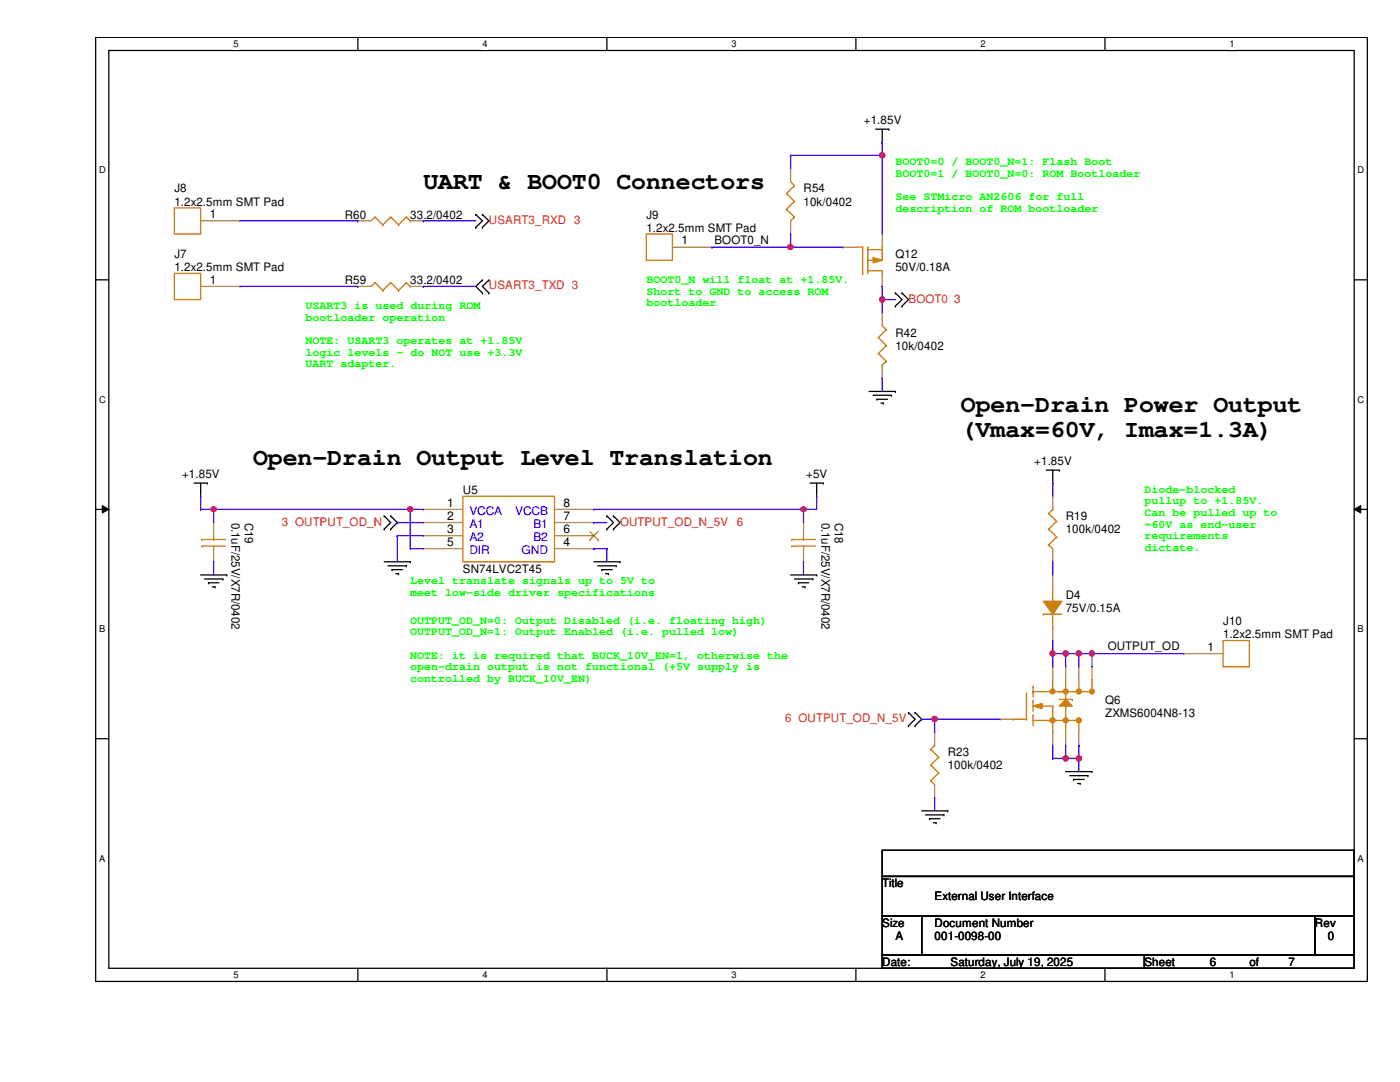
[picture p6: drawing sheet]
<svg xmlns="http://www.w3.org/2000/svg" width="279mm" height="216mm" viewBox="0 0 279 216" stroke-linecap="round" stroke-linejoin="round" font-family="sans-serif">
<path d="M19.1 7.5h253.8v188.3h-253.8zM21.7 10.1h248.6v183.1h-248.6z" fill="none" stroke="#000" stroke-width=".25"/>
<g fill="#fff">
<path d="M46.6 7.7h1v2.1h-1z"/>
<path d="M46.6 193.5h1v2.1h-1z"/>
</g>
<path d="M71.4 7.5v2.6M71.4 193.2v2.6" fill="none" stroke="#000" stroke-width=".25"/>
<g fill="#fff">
<path d="M96.3 7.7h1v2.1h-1z"/>
<path d="M96.3 193.5h1v2.1h-1z"/>
</g>
<path d="M121.1 7.5v2.6M121.1 193.2v2.6" fill="none" stroke="#000" stroke-width=".25"/>
<g fill="#fff">
<path d="M146 7.7h1v2.1h-1z"/>
<path d="M146 193.5h1v2.1h-1z"/>
</g>
<path d="M170.8 7.5v2.6M170.8 193.2v2.6" fill="none" stroke="#000" stroke-width=".25"/>
<g fill="#fff">
<path d="M195.7 7.7h1v2.1h-1z"/>
<path d="M195.7 193.5h1v2.1h-1z"/>
</g>
<path d="M220.5 7.5v2.6M220.5 193.2v2.6" fill="none" stroke="#000" stroke-width=".25"/>
<g fill="#fff">
<path d="M245.4 7.7h1v2.1h-1z"/>
<path d="M245.4 193.5h1v2.1h-1z"/>
<path d="M19.8 32.9h1.3v2.1h-1.3z"/>
<path d="M270.9 32.9h1.3v2.1h-1.3z"/>
<path d="M19.8 78.7h1.3v2.1h-1.3z"/>
<path d="M270.9 78.7h1.3v2.1h-1.3z"/>
</g>
<path d="M19.1 55.8h2.6M270.3 55.8h2.6" fill="none" stroke="#000" stroke-width=".25"/>
<g fill="#fff">
<path d="M19.8 124.5h1.2v2.1h-1.2z"/>
<path d="M270.9 124.5h1.3v2.1h-1.3z"/>
</g>
<path d="M19.1 101.6h2.6M270.3 101.6h2.6" fill="none" stroke="#000" stroke-width=".25"/>
<path d="M20.4 100.9l1.3 .7-1.3 .8zM270.3 101.6l1.3-.7v1.5z" fill="#000"/>
<path d="M20.4 100.9l1.3 .7-1.3 .8zM270.3 101.6l1.3-.7v1.5z" fill="none" stroke="#000" stroke-width=".2"/>
<g fill="#fff">
<path d="M19.8 170.3h1.2v2h-1.2z"/>
<path d="M270.9 170.3h1.3v2h-1.3z"/>
</g>
<g fill="none" stroke="#000" stroke-width=".25">
<path d="M174.8 25.8h2.6M176.1 28.4h.1M176.1 25.8v2.6M177.4 25.8h.1M95 45.4h.1M95 42.8h.1M95 42.8l1.3 1.3-1.3 1.3M96.3 45.4h.1M96.3 42.8h.1M96.3 55.9h.1M96.3 58.5h.1M96.3 42.8l1.3 1.3-1.3 1.3"/>
<path d="M96.3 55.9l-1.3 1.2 1.3 1.4M97.6 58.5h.1M97.6 55.9h.1M97.6 55.9l-1.3 1.2 1.3 1.4M178.7 58.5h.1M178.7 58.5l1.3 1.3-1.3 1.3M180 58.5h.1M180 58.5l1.3 1.3-1.3 1.3M173.4 78.1h5.3M174.2 78.9h3.7M175 79.7h.1M175 79.7h2.1"/>
<path d="M177.9 78.9h.1M178.7 78.1h.1M178.7 61.1h.1M180 61.1h.1M38.7 96.4h2.7M40 99h.1M40 96.4v2.6M41.4 96.4h.1M161.7 96.4h2.6M163 99h.1M163 96.4v2.6M164.3 96.4h.1"/>
<path d="M175.8 80.4h.5M176.3 80.4h.1M208.8 93.8h2.6M210.1 96.4h.1M210.1 93.8v2.6M211.4 93.8h.1M40 114.7h5.3M40.8 115.5h3.7M41.6 116.3h.1M41.6 116.3h2.1M42.4 117.1h.5M42.9 117.1h.1"/>
<path d="M44.5 115.5h.1M45.3 114.7h.1M76.7 103h.1M76.7 105.6h.1M76.7 112.1h5.2M76.7 103l1.3 1.3-1.3 1.3M77.4 112.9h3.7M78 105.6h.1M78 103h.1M78 103l1.3 1.3-1.3 1.3M78.2 113.7h.1M78.2 113.7h2.1"/>
<path d="M79 114.5h.5M79.5 114.5h.1M81.1 112.9h.1M81.9 112.1h.1M118.5 112.1h5.2M119.3 112.9h3.7M120.1 113.7h.1M120.1 113.7h2.1M120.9 114.5h.5M121.1 105.6h.1M121.1 103h.1M121.1 103l1.3 1.3-1.3 1.3"/>
<path d="M121.4 114.5h.1M122.4 105.6h.1M122.4 103h.1M122.4 103l1.3 1.3-1.3 1.3M123 112.9h.1M123.7 112.1h.1M157.8 114.7h5.2M158.5 115.5h3.7M159.3 116.3h.1M159.3 116.3h2.1M160.1 117.1h.6M160.7 117.1h.1"/>
<path d="M162.2 115.5h.1M163 114.7h.1M19.1 147.4h2.6M181.3 142.2h.1M181.3 144.8h.1M181.3 142.2l1.3 1.3-1.3 1.3M182.6 144.8h.1M182.6 142.2h.1M182.6 142.2l1.3 1.3-1.3 1.3M212.7 154h5.2M213.5 154.8h3.6M214.2 155.5h.1"/>
<path d="M214.2 155.5h2.2M215.1 156.3h.5M215.6 156.3h.1M217.1 154.8h.1M217.9 154h.1M270.3 147.4h2.6M176.1 169.7h94.2v5.2h-94.2zM176.1 174.9h94.2v7.9h-94.2zM183.9 161.8h5.2M184.7 162.6h3.7M185.5 163.4h.1M185.5 163.4h2.1"/>
<path d="M186.3 164.2h.5M186.8 164.2h.1M188.4 162.6h.1M189.1 161.8h.1M176.1 182.8h7.8v7.8h-7.8zM176.1 190.6h52.3v2.6h-52.3zM183.9 182.8h78.5v7.8h-78.5zM228.4 190.6h41.9v2.6h-41.9zM262.4 182.8h7.9v7.8h-7.9z"/>
</g>
<g fill="none" stroke="#cc8006" stroke-width=".25">
<path d="M34.8 41.5h5.2v5.2h-5.2zM74.8 43.3h.1M74.8 56.4h.1M74.8 43.3l-.8 .8M74.8 43.3l1.6 1.6M74.8 56.4l-.8 .7M74.8 56.4l1.6 1.6M76.4 44.9h.1M76.4 58h.1M78 43.3h.1M78 56.4h.1M78 43.3l-1.6 1.6"/>
<path d="M78 43.3l1.5 1.6M78 56.4l-1.6 1.6M78 56.4l1.5 1.6M79.5 44.9h.1M79.5 58h.1M81.1 43.3h.1M81.1 56.4h.1M81.1 43.3l-1.6 1.6M81.1 43.3l.8 .8M81.1 56.4l-1.6 1.6M81.1 56.4l.8 .7M81.9 44.1h.1"/>
<path d="M81.9 57.1h.1M129 46.7h5.2v5.2h-5.2zM175.3 67.4h.1M175.3 70.5h.1M175.3 67.4l1.6 1.6M175.3 70.5l1.6 1.6M176.1 72.9h.1M176.1 65l.8 .8M176.9 65.8h.1M176.9 69h.1M176.9 72.1h.1M176.9 65.8l-1.6 1.6"/>
<path d="M176.9 69l-1.6 1.5M176.9 72.1l-.8 .8M158 107.7h.1M158 109h.1M158 107.7h4.7M158 109h4.7M160.4 109h.1M160.4 107.7h.1M160.4 106.9v.8M160.4 109v.5M209.3 108.7h.1M209.3 105.6h.1"/>
<path d="M209.3 102.4h.1M209.3 108.7l.8 .8M209.3 105.6l1.6 1.5M209.3 102.4l1.6 1.6M210.1 101.6h.1M210.1 101.6l-.8 .8M210.9 107.1h.1M210.9 104h.1M210.9 107.1l-1.6 1.6M210.9 104l-1.6 1.6M244.1 127.8h5.2v5.3h-5.2zM185.8 155.8h.1"/>
<path d="M185.8 152.7h.1M185.8 149.5h.1M185.8 155.8l.7 .8M185.8 152.7l1.5 1.5M185.8 149.5l1.5 1.6M186.5 148.7h.1M186.5 148.7l-.7 .8M187.3 154.2h.1M187.3 151.1h.1M187.3 154.2l-1.5 1.6M187.3 151.1l-1.5 1.6"/>
</g>
<g fill="none" stroke="#a84" stroke-width=".25">
<path d="M40 44.1h7.9M47.9 44.1h.1M71.4 44.1h.1M71.4 57.1h.1M71.4 44.1h2.6M71.4 57.1h2.6M81.9 44.1h2.6M81.9 57.1h2.6M84.5 44.1h.1M84.5 57.1h.1M134.2 49.3h7.9M142.1 49.3h.1"/>
<path d="M176.1 62.4h.1M176.1 75.5h.1M176.1 62.4v2.6M176.1 72.9v2.6M210.1 99h.1M210.1 99v2.6M160.4 112.1h.1M160.4 104.3h.1M160.4 104.3v2.6M160.4 109.5v2.6M210.1 112.1h.1M210.1 109.5v2.6"/>
<path d="M236.3 130.4h.1M236.3 130.4h7.8M186.5 159.2h.1M186.5 146.1h.1M186.5 146.1v2.6M186.5 156.6v2.6"/>
</g>
<path d="M212.7 139.6l1.3 1.3h-2.6z" fill="#cc8006"/>
<g fill="none" stroke="#cc8006" stroke-width=".25">
<path d="M204.9 138.3v5.2M206.2 139.8h.1M206.2 136.9h.1M206.2 138h.1M206.2 136.9v2.2M206.2 139.8v2.1M206.2 138h6.5M210.1 138h.1M210.1 135.6v2.4M211.4 139.6h2.6M212.7 139.6l1.3 1.3h-2.6zM212.7 138h.1"/>
<path d="M212.7 138v1.6M214 139.6h.1M202.2 143.5h.1M202.2 143.5h2.7M204.9 143.5h.1M206.2 142.7h.1M206.2 142.7v2.1M206.2 143.8h9.1M207.5 140.9h2.6M210.1 140.9h.1M210.1 146.1h.1M210.1 140.9v5.2"/>
<path d="M212.7 140.9h.1M212.7 140.9v2.9M215.3 143.8h.1"/>
</g>
<circle cx="210.1" cy="138" r=".5" fill="#cc8006"/>
<circle cx="210.1" cy="138" r=".5" fill="none" stroke="#cc8006" stroke-width=".25"/>
<circle cx="210.1" cy="143.7" r=".5" fill="#cc8006"/>
<circle cx="210.1" cy="143.7" r=".5" fill="none" stroke="#cc8006" stroke-width=".25"/>
<path d="M206.2 140.9l1.8-.5v1z" fill="#cc8006"/>
<path d="M212.7 138h.1M212.7 135.6v2.4M206.2 140.9l1.8-.5v1z" fill="none" stroke="#cc8006" stroke-width=".25"/>
<circle cx="212.7" cy="138" r=".5" fill="#cc8006"/>
<g fill="none" stroke="#cc8006" stroke-width=".25">
<path d="M215.3 138h.1M215.3 135.6v2.4"/>
<circle cx="212.7" cy="138" r=".5"/>
</g>
<circle cx="217.9" cy="138" r=".49" fill="#cc8006"/>
<g fill="none" stroke="#cc8006" stroke-width=".25">
<path d="M217.9 138h.1M217.9 135.6v2.4"/>
<circle cx="217.9" cy="138" r=".49"/>
</g>
<circle cx="212.7" cy="143.7" r=".5" fill="#cc8006"/>
<g fill="none" stroke="#cc8006" stroke-width=".25">
<path d="M212.7 143.5h.1M212.7 143.5v2.6"/>
<circle cx="212.7" cy="143.7" r=".5"/>
</g>
<circle cx="215.3" cy="143.7" r=".5" fill="#cc8006"/>
<g fill="none" stroke="#cc8006" stroke-width=".25">
<path d="M215.3 143.5h.1M215.3 143.5v2.6"/>
<circle cx="215.3" cy="143.7" r=".5"/>
</g>
<circle cx="215.3" cy="138" r=".5" fill="#cc8006"/>
<g fill="none" stroke="#cc8006" stroke-width=".25">
<path d="M210.1 120h.1M210.1 117.3v2.7M208.2 122.6h.1M208.2 122.6h3.7M210.1 125.2h.1M210.1 122.6v2.6M211.4 138h.1M211.4 138h6.5"/>
<circle cx="215.3" cy="138" r=".5"/>
</g>
<g fill="none" stroke="#a84" stroke-width=".25">
<path d="M210.1 133.1h.1M210.1 133.1v2.5M212.7 133.1h.1M212.7 133.1v2.5M215.3 133.1h.1M215.3 133.1v2.5M217.9 133.1h.1M217.9 133.1v2.5M199.6 143.5h.1M199.6 143.5h2.6M210.1 148.7h.1M210.1 146.1v2.6"/>
<path d="M212.7 148.7h.1M212.7 146.1v2.6M215.3 148.7h.1M215.3 146.1v2.6"/>
</g>
<path d="M208.2 120h3.7l-1.8 2.6z" fill-rule="evenodd" fill="#cc8006"/>
<g fill="none" stroke="#cc8006" stroke-width=".25">
<path d="M157 38.6h.1M157 38.6l1.5 1.6M157.8 36.2l.7 .8M158.5 37h.1M158.5 37l-1.5 1.6M34.8 54.6h5.2v5.2h-5.2zM157 41.7h.1M157 41.7l1.5 1.6M157.8 44.1h.1M158.5 40.2h.1M158.5 43.3h.1M158.5 40.2l-1.5 1.5"/>
<path d="M158.5 43.3l-.7 .8M170.9 49.3h1.3M172.2 49.3h.1M172.2 54.6h.1M172.2 49.3v5.3M173.2 51.9h.1M173.2 49.3h.1M173.2 54h.1M173.2 51.9h1.6M173.2 49.3v5.3M173.2 54h2.9M173.2 49.8h2.9"/>
<path d="M176.1 54h.1M176.1 49.8h.1M176.1 49.3h.1M176.1 49.3v2.6M176.1 54v.6M92.4 99h18.3v13.1h-18.3zM40.3 107.7h.1M40.3 109h.1M40.3 107.7h4.7M40.3 109h4.7M42.6 109h.1M42.6 107.7h.1"/>
<path d="M42.6 106.9v.8M42.6 109v.5M208.2 120h3.7l-1.8 2.6z"/>
</g>
<g fill="none" stroke="#a84" stroke-width=".25">
<path d="M157.8 33.6h.1M157.8 33.6v2.6M40 57.1h7.9M47.9 57.1h.1M157.8 46.7h.1M157.8 44.1v2.6M42.6 112.1h.1M42.6 104.3h.1M42.6 104.3v2.6M42.6 109.5v2.6M84.5 101.6h.1M84.5 104.3h.1"/>
<path d="M84.5 106.9h.1M84.5 109.5h.1M84.5 101.6h7.9M84.5 104.3h7.9M84.5 106.9h7.9M84.5 109.5h7.9M110.7 101.6h7.8M110.7 104.3h7.8M110.7 106.9h7.8M110.7 109.5h7.8M118.5 109.5h.1M118.5 106.9h.1"/>
<path d="M118.5 104.3h.1M118.5 101.6h.1M210.1 114.7h.1M210.1 114.7v2.6M210.1 127.8h.1M210.1 125.2v2.6"/>
</g>
<path d="M117.7 107.7h.1M117.7 106.1l1.7 1.6M119.3 106.1l-1.6 1.6M119.4 107.7h.1" fill="none" stroke="#804000" stroke-width=".2"/>
<path d="M174.2 51.4l1.9 .5-1.9 .6z" fill="#cc8006"/>
<path d="M174.2 51.4l1.9 .5-1.9 .6z" fill="none" stroke="#cc8006" stroke-width=".25"/>
<path d="M168.2 49.3h.1M168.2 49.3h2.7M176.1 57.1h.1M176.1 46.7h.1M176.1 46.7v2.6M176.1 54.6v2.5" fill="none" stroke="#a84" stroke-width=".25"/>
<g fill="none" stroke="#4200ff" stroke-width=".25">
<path d="M176.1 28.4h.1M176.1 28.4v2.6M47.9 44.1h23.5M71.4 44.1h.1M176.1 57.1h.1M176.1 57.1v2.7M176.1 75.5h.1M176.1 75.5v2.6M40 99h.1M40 99v2.6M163 99h.1M163 99v2.6"/>
<path d="M40 101.6h.1M40 101.6h2.6M42.6 101.6h.1M42.6 101.6v2.7"/>
</g>
<circle cx="42.6" cy="101.6" r=".5" fill="#f00"/>
<circle cx="42.6" cy="101.6" r=".5" fill="none" stroke="#f00" stroke-width=".25"/>
<path d="M42.6 101.6h.1M42.6 101.6h39.3M81.9 101.6h.1M81.9 101.6v7.9" fill="none" stroke="#4200ff" stroke-width=".25"/>
<circle cx="81.9" cy="101.6" r=".5" fill="#f00"/>
<circle cx="81.9" cy="101.6" r=".5" fill="none" stroke="#f00" stroke-width=".25"/>
<path d="M81.9 101.6h.1M81.9 101.6h2.6M118.5 101.6h.1M118.5 101.6h41.9" fill="none" stroke="#4200ff" stroke-width=".25"/>
<circle cx="160.4" cy="101.6" r=".5" fill="#f00"/>
<circle cx="160.4" cy="101.6" r=".5" fill="none" stroke="#f00" stroke-width=".25"/>
<g fill="none" stroke="#4200ff" stroke-width=".25">
<path d="M42.6 112.1h.1M42.6 112.1v2.6M79.3 104.3h.1M79.3 106.9h.1M79.3 104.3h5.2M79.3 106.9h5.2M79.3 106.9v5.2M81.9 109.5h.1M81.9 109.5h2.6M118.5 104.3h.1M118.5 109.5h.1M118.5 104.3h2.6"/>
<path d="M118.5 109.5h2.6M121.1 109.5h.1M121.1 109.5v2.6M160.4 101.6h.1M160.4 112.1h.1M160.4 101.6h2.6M160.4 101.6v2.7M160.4 112.1v2.6M186.5 159.2h.1M186.5 143.5h.1M186.5 143.5v2.6M186.5 159.2v2.6"/>
<path d="M186.5 143.5h13.1"/>
</g>
<circle cx="186.5" cy="143.5" r=".51" fill="#f00"/>
<circle cx="186.5" cy="143.5" r=".51" fill="none" stroke="#f00" stroke-width=".25"/>
<path d="M215.3 148.7h.1M215.3 148.7v2.6" fill="none" stroke="#4200ff" stroke-width=".25"/>
<circle cx="215.3" cy="151.3" r=".51" fill="#f00"/>
<circle cx="215.3" cy="151.3" r=".51" fill="none" stroke="#f00" stroke-width=".25"/>
<path d="M210.1 151.3h.1M210.1 148.7h.1M210.1 151.3h5.2M210.1 148.7v2.6M212.7 151.3h.1M212.7 148.7h.1M212.7 148.7v2.6" fill="none" stroke="#4200ff" stroke-width=".25"/>
<circle cx="212.7" cy="151.3" r=".51" fill="#f00"/>
<circle cx="212.7" cy="151.3" r=".51" fill="none" stroke="#f00" stroke-width=".25"/>
<path d="M210.1 130.4h.1M210.1 130.4h2.6M217.9 130.4h.1M217.9 130.4h18.4M215.3 151.3h.1M215.3 151.3v2.7" fill="none" stroke="#4200ff" stroke-width=".25"/>
<circle cx="212.7" cy="130.4" r=".51" fill="#f00"/>
<circle cx="212.7" cy="130.4" r=".51" fill="none" stroke="#f00" stroke-width=".25"/>
<circle cx="210.1" cy="130.4" r=".51" fill="#f00"/>
<circle cx="210.1" cy="130.4" r=".51" fill="none" stroke="#f00" stroke-width=".25"/>
<path d="M212.7 130.4h.1M212.7 130.4h2.6" fill="none" stroke="#4200ff" stroke-width=".25"/>
<circle cx="215.3" cy="130.4" r=".51" fill="#f00"/>
<circle cx="215.3" cy="130.4" r=".51" fill="none" stroke="#f00" stroke-width=".25"/>
<path d="M210.1 130.4h.1M210.1 130.4v2.7M212.7 130.4h.1M212.7 130.4v2.7M215.3 130.4h.1M215.3 130.4h2.6M215.3 130.4v2.7M217.9 130.4h.1M217.9 130.4v2.7" fill="none" stroke="#4200ff" stroke-width=".25"/>
<circle cx="217.9" cy="130.4" r=".5" fill="#f00"/>
<circle cx="217.9" cy="130.4" r=".5" fill="none" stroke="#f00" stroke-width=".25"/>
<g fill="none" stroke="#4200ff" stroke-width=".25">
<path d="M157.8 31h.1M157.8 31v2.6M157.8 31h18.3M176.1 31h.1M176.1 31v15.7M157.8 49.3h.1M157.8 49.3h10.4M210.1 96.4h.1M210.1 96.4v2.6M210.1 112.1h.1M210.1 112.1v2.6M210.1 127.8h.1"/>
<path d="M210.1 127.8v2.6M183.9 143.5h.1M183.9 143.5h2.6"/>
</g>
<circle cx="176.1" cy="31" r=".51" fill="#f00"/>
<circle cx="176.1" cy="31" r=".51" fill="none" stroke="#f00" stroke-width=".25"/>
<path d="M142.1 49.3h.1M142.1 49.3h15.7" fill="none" stroke="#4200ff" stroke-width=".25"/>
<circle cx="157.7" cy="49.3" r=".5" fill="#f00"/>
<circle cx="157.7" cy="49.3" r=".5" fill="none" stroke="#f00" stroke-width=".25"/>
<path d="M157.8 46.7h.1M157.8 46.7v2.6M176.1 59.8h.1M176.1 59.8h2.6M176.1 59.8v2.6" fill="none" stroke="#4200ff" stroke-width=".25"/>
<circle cx="176.1" cy="59.8" r=".51" fill="#f00"/>
<circle cx="176.1" cy="59.8" r=".51" fill="none" stroke="#f00" stroke-width=".25"/>
<path d="M47.9 57.1h23.5M71.4 57.1h.1M84.5 44.1h.1M84.5 57.1h.1M84.5 44.1h10.5M84.5 57.1h10.5" fill="none" stroke="#4200ff" stroke-width=".25"/>
<circle cx="42.6" cy="101.6" r=".5" fill="#f00"/>
<circle cx="42.6" cy="101.6" r=".5" fill="none" stroke="#f00" stroke-width=".25"/>
<circle cx="81.9" cy="101.6" r=".5" fill="#f00"/>
<circle cx="81.9" cy="101.6" r=".5" fill="none" stroke="#f00" stroke-width=".25"/>
<circle cx="160.4" cy="101.6" r=".5" fill="#f00"/>
<circle cx="160.4" cy="101.6" r=".5" fill="none" stroke="#f00" stroke-width=".25"/>
<circle cx="186.5" cy="143.5" r=".51" fill="#f00"/>
<circle cx="186.5" cy="143.5" r=".51" fill="none" stroke="#f00" stroke-width=".25"/>
<circle cx="215.3" cy="151.3" r=".51" fill="#f00"/>
<circle cx="215.3" cy="151.3" r=".51" fill="none" stroke="#f00" stroke-width=".25"/>
<circle cx="212.7" cy="151.3" r=".51" fill="#f00"/>
<circle cx="212.7" cy="151.3" r=".51" fill="none" stroke="#f00" stroke-width=".25"/>
<circle cx="212.7" cy="130.4" r=".51" fill="#f00"/>
<circle cx="212.7" cy="130.4" r=".51" fill="none" stroke="#f00" stroke-width=".25"/>
<circle cx="210.1" cy="130.4" r=".51" fill="#f00"/>
<circle cx="210.1" cy="130.4" r=".51" fill="none" stroke="#f00" stroke-width=".25"/>
<circle cx="215.3" cy="130.4" r=".51" fill="#f00"/>
<circle cx="215.3" cy="130.4" r=".51" fill="none" stroke="#f00" stroke-width=".25"/>
<circle cx="217.9" cy="130.4" r=".5" fill="#f00"/>
<circle cx="217.9" cy="130.4" r=".5" fill="none" stroke="#f00" stroke-width=".25"/>
<circle cx="176.1" cy="31" r=".51" fill="#f00"/>
<circle cx="176.1" cy="31" r=".51" fill="none" stroke="#f00" stroke-width=".25"/>
<circle cx="157.7" cy="49.3" r=".5" fill="#f00"/>
<circle cx="157.7" cy="49.3" r=".5" fill="none" stroke="#f00" stroke-width=".25"/>
<circle cx="176.1" cy="59.8" r=".51" fill="#f00"/>
<circle cx="176.1" cy="59.8" r=".51" fill="none" stroke="#f00" stroke-width=".25"/>
<g font-size="5">
<text x="84.5" y="37.8">UART &amp; BOOT0 Connectors</text>
<text x="191.8" y="82.3">Open-Drain Power Output</text>
<text x="191.8" y="87.2">(Vmax=60V, Imax=1.3A)</text>
<text x="50.5" y="92.8">Open-Drain Output Level Translation</text>
</g>
<g font-size="2.4">
<text x="41.9" y="43.5">1</text>
<text x="136" y="48.8">1</text>
<text x="41.9" y="56.6">1</text>
<text x="89.2" y="101.1">1</text>
<text x="112.5" y="101.1">8</text>
<text x="89.2" y="103.7">2</text>
<text x="89.2" y="106.3">3</text>
<text x="112.5" y="106.3">6</text>
<text x="112.5" y="103.7">7</text>
<text x="89.2" y="108.9">5</text>
<text x="112.5" y="108.9">4</text>
<text x="241" y="129.9">1</text>
</g>
<g font-size="2.4" fill="#00c">
<text x="93.7" y="102.7">VCCA</text>
<text x="93.7" y="105.4">A1</text>
<text x="93.7" y="108">A2</text>
<text x="102.8" y="102.7">VCCB</text>
<text x="106.5" y="108">B2</text>
<text x="106.5" y="105.4">B1</text>
<text x="93.7" y="110.6">DIR</text>
<text x="104.1" y="110.6">GND</text>
</g>
<g font-size="2.3">
<text x="172.4" y="24.8">+1.85V</text>
<text x="34.8" y="38.4">J8</text>
<text x="34.8" y="41">1.2x2.5mm SMT Pad</text>
<text x="160.4" y="38.4">R54</text>
<text x="160.4" y="41">10k/0402</text>
<text x="68.8" y="43.6">R60</text>
<text x="81.9" y="43.6">33.2/0402</text>
<text x="129" y="43.6">J9</text>
<text x="129" y="46.2">1.2x2.5mm SMT Pad</text>
<text x="34.8" y="51.5">J7</text>
<text x="142.6" y="48.6">BOOT0_N</text>
<text x="178.7" y="51.5">Q12</text>
<text x="34.8" y="54.1">1.2x2.5mm SMT Pad</text>
<text x="68.8" y="56.7">R59</text>
<text x="81.9" y="56.7">33.2/0402</text>
<text x="178.7" y="54.1">50V/0.18A</text>
<text x="178.7" y="67.2">R42</text>
<text x="178.7" y="69.8">10k/0402</text>
<text x="36.4" y="95.4">+1.85V</text>
<text x="160.9" y="95.4">+5V</text>
<text x="206.4" y="92.8">+1.85V</text>
<text x="92.4" y="98.6">U5</text>
<text x="46.2" y="104.3" transform="rotate(90 46.2 104.3)">0.1uF/25V/X7R/0402</text>
<text x="48.9" y="104.3" transform="rotate(90 48.9 104.3)">C19</text>
<text x="164" y="104.3" transform="rotate(90 164 104.3)">0.1uF/25V/X7R/0402</text>
<text x="166.6" y="104.3" transform="rotate(90 166.6 104.3)">C18</text>
<text x="212.7" y="103.8">R19</text>
<text x="212.7" y="106.4">100k/0402</text>
<text x="92.4" y="114.3">SN74LVC2T45</text>
<text x="212.7" y="119.5">D4</text>
<text x="212.7" y="122.1">75V/0.15A</text>
<text x="244.1" y="124.7">J10</text>
<text x="221.1" y="129.7">OUTPUT_OD</text>
<text x="244.1" y="127.3">1.2x2.5mm SMT Pad</text>
<text x="220.6" y="140.4">Q6</text>
<text x="220.6" y="143">ZXMS6004N8-13</text>
<text x="189.1" y="150.9">R23</text>
<text x="189.1" y="153.5">100k/0402</text>
<text x="176.1" y="177">Title</text>
<text x="186.5" y="179.7">External User Interface</text>
<text x="176.1" y="184.9">Size</text>
<text x="186.5" y="184.9">Document Number</text>
<text x="262.4" y="184.9">Rev</text>
<text x="178.7" y="187.5">A</text>
<text x="186.5" y="187.5">001-0098-00</text>
<text x="265" y="187.5">0</text>
<text x="176.1" y="192.7">Date:</text>
<text x="189.7" y="192.7">Saturday, July 19, 2025</text>
<text x="228.4" y="192.7">Sheet</text>
<text x="241.5" y="192.7">6</text>
<text x="249.3" y="192.7">of</text>
<text x="257.2" y="192.7">7</text>
</g>
<g font-size="2.3" fill="#0f0">
<text x="178.7" y="32.9">BOOT0=0 / BOOT0_N=1: Flash Boot</text>
<text x="178.7" y="35.2">BOOT0=1 / BOOT0_N=0: ROM Bootloader</text>
<text x="178.7" y="39.9">See STMicro AN2606 for full</text>
<text x="178.7" y="42.2">description of ROM bootloader</text>
<text x="129" y="56.5">BOOT0_N will float at +1.85V.</text>
<text x="129" y="58.8">Short to GND to access ROM</text>
<text x="61" y="61.7">USART3 is used during ROM</text>
<text x="61" y="64">bootloader operation</text>
<text x="129" y="61.1">bootloader</text>
<text x="61" y="68.7">NOTE: USART3 operates at +1.85V</text>
<text x="61" y="71">logic levels - do NOT use +3.3V</text>
<text x="61" y="73.3">UART adapter.</text>
<text x="228.4" y="98.3">Diode-blocked</text>
<text x="228.4" y="100.6">pullup to +1.85V.</text>
<text x="228.4" y="103">Can be pulled up to</text>
<text x="228.4" y="105.3">~60V as end-user</text>
<text x="228.4" y="107.6">requirements</text>
<text x="228.4" y="109.9">dictate.</text>
<text x="81.9" y="116.6">Level translate signals up to 5V to</text>
<text x="81.9" y="119">meet low-side driver specifications</text>
<text x="81.9" y="124.5">OUTPUT_OD_N=0: Output Disabled (i.e. floating high)</text>
<text x="81.9" y="126.8">OUTPUT_OD_N=1: Output Enabled (i.e. pulled low)</text>
<text x="81.9" y="131.4">NOTE: it is required that BUCK_10V_EN=1, otherwise the</text>
<text x="81.9" y="133.8">open-drain output is not functional (+5V supply is</text>
<text x="81.9" y="136.1">controlled by BUCK_10V_EN)</text>
</g>
<g font-size="2.3" fill="#f00">
<text x="97.6" y="44.7">USART3_RXD</text>
<text x="114.6" y="44.7">3</text>
<text x="97.6" y="57.7">USART3_TXD 3</text>
<text x="181.3" y="60.4">BOOT0 3</text>
<text x="56.3" y="104.9">3 OUTPUT_OD_N</text>
<text x="123.7" y="104.9">OUTPUT_OD_N_5V</text>
<text x="147" y="104.9">6</text>
<text x="156.7" y="144.1">6 OUTPUT_OD_N_5V</text>
</g>
<g font-size="1.9">
<text x="46.6" y="9.4">5</text>
<text x="96.3" y="9.4">4</text>
<text x="146" y="9.4">3</text>
<text x="195.7" y="9.4">2</text>
<text x="245.4" y="9.4">1</text>
<text x="19.8" y="34.6">D</text>
<text x="270.9" y="34.6">D</text>
<text x="19.8" y="80.3">C</text>
<text x="270.9" y="80.3">C</text>
<text x="19.8" y="126.2">B</text>
<text x="270.9" y="126.2">B</text>
<text x="19.8" y="171.9">A</text>
<text x="270.9" y="171.9">A</text>
<text x="46.6" y="195.2">5</text>
<text x="96.3" y="195.2">4</text>
<text x="146" y="195.2">3</text>
<text x="195.7" y="195.2">2</text>
<text x="245.4" y="195.2">1</text>
</g>
</svg>
